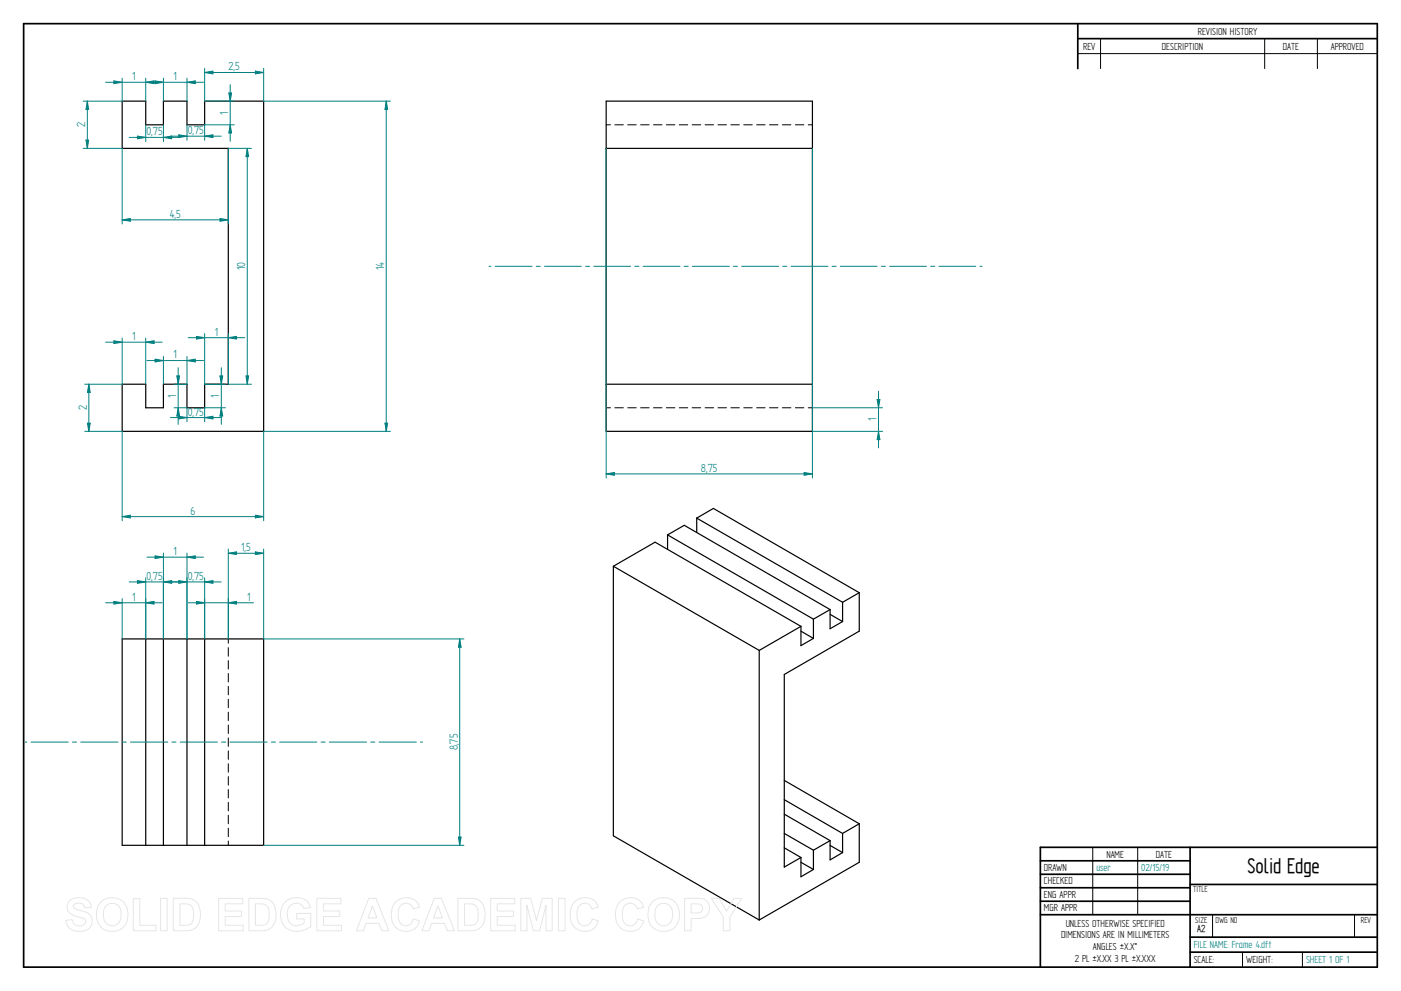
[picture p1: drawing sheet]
<svg xmlns="http://www.w3.org/2000/svg" width="594mm" height="420mm" viewBox="0 0 594 420" stroke-linecap="round" stroke-linejoin="round" font-family="sans-serif">
<g fill="none" stroke="#000" stroke-width=".72">
<path d="M10 10h574v400h-574zM457 10v19.1M457 16.4h127M504.6 359.2v50.8M584 359.2h-142.9v50.8M441.1 365h63.5M441.1 370.7h63.5M441.1 376.4h63.5M504.6 375h79.4M441.1 382.1h63.5M441.1 387.8h142.9M504.6 397.3h79.4"/>
<path d="M504.6 403.7h79.4"/>
</g>
<g fill="none" stroke="#000" stroke-width=".42">
<path d="M466.7 16.4v12.7M536.3 16.4v12.7M558.6 16.4v12.7M457 22.7h127M257 52.9h1.9M260.7 52.9h3.6M266.2 52.9h3.6M271.6 52.9h3.6M277.1 52.9h3.6M282.6 52.9h3.6M288 52.9h3.6M293.5 52.9h3.6"/>
<path d="M299 52.9h3.6M304.5 52.9h3.6M309.9 52.9h3.6M315.4 52.9h3.6M320.8 52.9h3.6M326.3 52.9h3.6M331.8 52.9h3.6M337.3 52.9h3.6M342.7 52.9h1.8M257 172.9h1.9M260.7 172.9h3.6M266.2 172.9h3.6"/>
<path d="M271.6 172.9h3.6M277.1 172.9h3.6M282.6 172.9h3.6M288 172.9h3.6M293.5 172.9h3.6M299 172.9h3.6M304.5 172.9h3.6M309.9 172.9h3.6M315.4 172.9h3.6M320.8 172.9h3.6M326.3 172.9h3.6M331.8 172.9h3.6"/>
<path d="M337.3 172.9h3.6M342.7 172.9h1.8M96.8 270.9v1.8M96.8 274.6v3.6M96.8 280.1v3.6M96.8 285.5v3.6M96.8 291v3.6M96.8 296.5v3.6M96.8 301.9v3.6M96.8 307.4v3.6M96.8 312.8v3.6M96.8 318.3v3.6"/>
<path d="M96.8 323.8v3.6M96.8 329.3v3.6M96.8 334.7v3.6M96.8 340.2v3.6M96.8 345.7v3.5M96.8 351.1v3.6M96.8 356.6v1.8M463.4 359.2v28.6M482.4 359.2v28.6M514.2 387.9v9.4M574.4 387.9v9.4M526.9 403.7v6.3"/>
<path d="M552.3 403.7v6.3"/>
</g>
<g fill="none" stroke="#000" stroke-width=".51">
<path d="M51.8 42.9h10v10h7.5v-10h10v10h7.5v-10h25v140h-60v-20h10v10h7.5v-10h10v10h7.5v-10h10v-100h-45zM257 42.9h87.5v140h-87.5zM257 62.9h87.5M257 162.9h87.5M295.4 219.7v6.1M295.4 219.7l7.1-4.1 61.9 35.7M295.4 219.7l61.9 35.7M283.1 226.8v6.1M283.1 226.8l7-4.1 61.9 35.7M283.1 226.8l61.8 35.7M260.1 240.1v114.3l61.8 35.7M260.1 240.1l17.7-10.2 61.8 35.7"/>
<path d="M260.1 240.1l61.8 35.7M352 258.4l-7.1 4.1M352 258.4v8.2l5.3-3.1M357.3 255.4v8.1M364.4 251.3v16.3l-31.8 18.4v81.6l7-4M364.4 251.3l-7.1 4.1M51.8 270.9h60v87.5h-60zM61.8 270.9v87.5M69.3 270.9v87.5M79.3 270.9v87.5M86.8 270.9v87.5M321.9 275.8v114.3"/>
<path d="M339.6 265.6l-17.7 10.2M339.6 265.6v8.1l5.3-3M339.6 267.6l5.3 3.1M344.9 262.5v8.2M352 260.5l5.3 3M332.6 330.9l31.8 18.3M332.6 339l24.7 14.4M332.6 345.2l19.4 11.2M332.6 353.4l12.3 7.1M332.6 359.5l7 4.1M352 356.4v8.2l5.3-3.1M352 356.4l-7.1 4.1"/>
<path d="M352 358.4l5.3 3.1M357.3 353.4v8.1M364.4 349.2v16.4l-42.5 24.5M364.4 349.2l-7.1 4.2M339.6 363.6v8.1l5.3-3.1M339.6 365.6l5.3 3M344.9 360.5v8.1"/>
</g>
<path d="M111.8 42.9h53.8M163.2 179.4h1.2l-.6 3.5zM111.8 182.9h53.8" fill="none" stroke="#008080" stroke-width=".42"/>
<path d="M163.2 179.4h1.2l-.6 3.5z" fill="#008080"/>
<path d="M163.8 42.9l.6 3.5h-1.2z" fill="none" stroke="#008080" stroke-width=".42"/>
<path d="M163.8 42.9l.6 3.5h-1.2z" fill="#008080"/>
<path d="M163.8 42.9v140M51.8 62.9v32.1M96.8 62.9v32.1M51.8 93.2l3.5-.6v1.2z" fill="none" stroke="#008080" stroke-width=".42"/>
<path d="M51.8 93.2l3.5-.6v1.2z" fill="#008080"/>
<path d="M93.3 92.6l3.5 .6-3.5 .6z" fill="none" stroke="#008080" stroke-width=".42"/>
<path d="M93.3 92.6l3.5 .6-3.5 .6z" fill="#008080"/>
<path d="M86.8 29v13.9M108.3 30.1l3.5 .6-3.5 .6zM111.8 29v13.9M51.8 93.2h45" fill="none" stroke="#008080" stroke-width=".42"/>
<path d="M108.3 30.1l3.5 .6-3.5 .6z" fill="#008080"/>
<path d="M86.8 30.7l3.5-.6v1.2z" fill="none" stroke="#008080" stroke-width=".42"/>
<path d="M86.8 30.7l3.5-.6v1.2z" fill="#008080"/>
<path d="M86.8 30.7h25M51.8 182.9v37.9M111.8 182.9v37.9M51.8 219l3.5-.6v1.2z" fill="none" stroke="#008080" stroke-width=".42"/>
<path d="M51.8 219l3.5-.6v1.2z" fill="#008080"/>
<path d="M108.3 218.4l3.5 .6-3.5 .6z" fill="none" stroke="#008080" stroke-width=".42"/>
<path d="M108.3 218.4l3.5 .6-3.5 .6z" fill="#008080"/>
<path d="M35.9 162.9h15.9M37.7 162.9l.6 3.5h-1.2zM35.9 182.9h15.9M51.8 219h60" fill="none" stroke="#008080" stroke-width=".42"/>
<path d="M37.7 162.9l.6 3.5h-1.2z" fill="#008080"/>
<path d="M37.1 179.4h1.2l-.6 3.5z" fill="none" stroke="#008080" stroke-width=".42"/>
<path d="M37.1 179.4h1.2l-.6 3.5z" fill="#008080"/>
<path d="M35.3 42.9h16.5M37 42.9l.6 3.5h-1.2zM35.3 62.9h16.5M37.7 162.9v20" fill="none" stroke="#008080" stroke-width=".42"/>
<path d="M37 42.9l.6 3.5h-1.2z" fill="#008080"/>
<path d="M36.4 59.4h1.2l-.6 3.5z" fill="none" stroke="#008080" stroke-width=".42"/>
<path d="M36.4 59.4h1.2l-.6 3.5z" fill="#008080"/>
<path d="M51.8 33.1v9.8M61.8 33.1v9.8M61.8 34.9l3.5-.6v1.2zM37 42.9v20" fill="none" stroke="#008080" stroke-width=".42"/>
<path d="M61.8 34.9l3.5-.6v1.2z" fill="#008080"/>
<path d="M48.3 34.3l3.5 .6-3.5 .6z" fill="none" stroke="#008080" stroke-width=".42"/>
<path d="M48.3 34.3l3.5 .6-3.5 .6z" fill="#008080"/>
<path d="M44.8 34.9h24M61.8 52.9v7.1M69.3 52.9v7.1M69.3 58.3l3.5-.6v1.1z" fill="none" stroke="#008080" stroke-width=".42"/>
<path d="M69.3 58.3l3.5-.6v1.1z" fill="#008080"/>
<path d="M58.3 57.7l3.5 .6-3.5 .5z" fill="none" stroke="#008080" stroke-width=".42"/>
<path d="M58.3 57.7l3.5 .6-3.5 .5z" fill="#008080"/>
<path d="M69.3 33.1v9.8M79.3 33.1v9.8M79.3 34.9l3.5-.6v1.2zM54.8 58.3h21.5" fill="none" stroke="#008080" stroke-width=".42"/>
<path d="M79.3 34.9l3.5-.6v1.2z" fill="#008080"/>
<path d="M65.8 34.3l3.5 .6-3.5 .6z" fill="none" stroke="#008080" stroke-width=".42"/>
<path d="M65.8 34.3l3.5 .6-3.5 .6z" fill="#008080"/>
<path d="M62.3 34.9h24M79.3 52.9v6.6M86.8 52.9v6.6M86.8 57.7l3.5-.6v1.2z" fill="none" stroke="#008080" stroke-width=".42"/>
<path d="M86.8 57.7l3.5-.6v1.2z" fill="#008080"/>
<path d="M75.8 57.1l3.5 .6-3.5 .6z" fill="none" stroke="#008080" stroke-width=".42"/>
<path d="M75.8 57.1l3.5 .6-3.5 .6z" fill="#008080"/>
<path d="M97 39.4h1.2l-.6 3.5zM72.3 57.7h21.5M86.8 42.9h12.5M86.8 52.9h12.5" fill="none" stroke="#008080" stroke-width=".42"/>
<path d="M97 39.4h1.2l-.6 3.5z" fill="#008080"/>
<path d="M97.6 52.9l.6 3.5h-1.2z" fill="none" stroke="#008080" stroke-width=".42"/>
<path d="M97.6 52.9l.6 3.5h-1.2z" fill="#008080"/>
<path d="M97.6 35.9v24M96.8 62.9h9.8M104.9 62.9l.5 3.5h-1.1zM96.8 162.9h9.8" fill="none" stroke="#008080" stroke-width=".42"/>
<path d="M104.9 62.9l.5 3.5h-1.1z" fill="#008080"/>
<path d="M104.3 159.4h1.1l-.5 3.5z" fill="none" stroke="#008080" stroke-width=".42"/>
<path d="M104.3 159.4h1.1l-.5 3.5z" fill="#008080"/>
<path d="M104.9 62.9v100M86.8 141.4v21.5M96.8 141.4v21.5M96.8 143.2l3.5-.6v1.2z" fill="none" stroke="#008080" stroke-width=".42"/>
<path d="M96.8 143.2l3.5-.6v1.2z" fill="#008080"/>
<path d="M83.3 142.6l3.5 .6-3.5 .6z" fill="none" stroke="#008080" stroke-width=".42"/>
<path d="M83.3 142.6l3.5 .6-3.5 .6z" fill="#008080"/>
<path d="M79.8 143.2h24M93.3 159.4h1.1l-.6 3.5zM86.8 162.9h8.8M86.8 172.9h8.8" fill="none" stroke="#008080" stroke-width=".42"/>
<path d="M93.3 159.4h1.1l-.6 3.5z" fill="#008080"/>
<path d="M93.8 172.9l.6 3.5h-1.1z" fill="none" stroke="#008080" stroke-width=".42"/>
<path d="M93.8 172.9l.6 3.5h-1.1z" fill="#008080"/>
<path d="M93.8 155.9v24M79.3 172.9v5.9M86.8 172.9v5.9M86.8 177l3.5-.5v1.1z" fill="none" stroke="#008080" stroke-width=".42"/>
<path d="M86.8 177l3.5-.5v1.1z" fill="#008080"/>
<path d="M75.8 176.5l3.5 .5-3.5 .6z" fill="none" stroke="#008080" stroke-width=".42"/>
<path d="M75.8 176.5l3.5 .5-3.5 .6z" fill="#008080"/>
<path d="M72.3 177h21.5M73.8 172.9h5.5M73.8 162.9h5.5M75.6 172.9l.6 3.5h-1.2z" fill="none" stroke="#008080" stroke-width=".42"/>
<path d="M75.6 172.9l.6 3.5h-1.2z" fill="#008080"/>
<path d="M75 159.4h1.2l-.6 3.5z" fill="none" stroke="#008080" stroke-width=".42"/>
<path d="M75 159.4h1.2l-.6 3.5z" fill="#008080"/>
<path d="M69.3 151.1v11.8M75.6 155.9v24M79.3 151.1v11.8M79.3 152.9l3.5-.6v1.2z" fill="none" stroke="#008080" stroke-width=".42"/>
<path d="M79.3 152.9l3.5-.6v1.2z" fill="#008080"/>
<path d="M65.8 152.3l3.5 .6-3.5 .6z" fill="none" stroke="#008080" stroke-width=".42"/>
<path d="M65.8 152.3l3.5 .6-3.5 .6z" fill="#008080"/>
<path d="M51.8 143.3v19.6M61.8 143.3v19.6M61.8 145.1l3.5-.6v1.2zM62.3 152.9h24" fill="none" stroke="#008080" stroke-width=".42"/>
<path d="M61.8 145.1l3.5-.6v1.2z" fill="#008080"/>
<path d="M48.3 144.5l3.5 .6-3.5 .6z" fill="none" stroke="#008080" stroke-width=".42"/>
<path d="M48.3 144.5l3.5 .6-3.5 .6z" fill="#008080"/>
<path d="M257 62.9v139.7M344.5 62.9v139.7M44.8 145.1h24M341 200.3l3.5 .6-3.5 .6z" fill="none" stroke="#008080" stroke-width=".42"/>
<path d="M341 200.3l3.5 .6-3.5 .6z" fill="#008080"/>
<path d="M257 200.9l3.5-.6v1.2z" fill="none" stroke="#008080" stroke-width=".42"/>
<path d="M257 200.9l3.5-.6v1.2z" fill="#008080"/>
<path d="M344.5 172.9h29.8M371.9 169.4h1.2l-.6 3.5zM344.5 182.9h29.8M257 200.9h87.5" fill="none" stroke="#008080" stroke-width=".42"/>
<path d="M371.9 169.4h1.2l-.6 3.5z" fill="#008080"/>
<path d="M372.5 182.9l.6 3.5h-1.2z" fill="none" stroke="#008080" stroke-width=".42"/>
<path d="M372.5 182.9l.6 3.5h-1.2z" fill="#008080"/>
<g fill="none" stroke="#008080" stroke-width=".42">
<path d="M207.3 112.9h.9M210 112.9h15.6M227.4 112.9h1.7M230.9 112.9h15.6M248.3 112.9h1.7M251.8 112.9h15.6M269.2 112.9h1.7M272.7 112.9h15.6M290.1 112.9h1.7M293.6 112.9h15.6M311 112.9h1.7M314.5 112.9h15.7"/>
<path d="M331.9 112.9h1.7M335.4 112.9h15.7M352.8 112.9h1.7M356.4 112.9h15.5M373.8 112.9h1.6M377.2 112.9h15.6M394.7 112.9h1.7M398.1 112.9h15.7M415.5 112.9h.9M372.5 165.9v24M111.8 270.9h84.9M10.5 314.6h.9"/>
<path d="M13.2 314.6h15.7M30.7 314.6h1.8M34.2 314.6h15.8M51.8 314.6h1.7M55.3 314.6h15.8M72.9 314.6h1.7M76.4 314.6h15.8M94 314.6h1.7M97.5 314.6h15.8M115.1 314.6h1.7M118.6 314.6h15.8M136.1 314.6h1.8"/>
<path d="M139.7 314.6h15.7M157.2 314.6h1.8M160.7 314.6h15.8M178.3 314.6h.9M111.8 358.4h84.9M194.4 354.9h1.1l-.6 3.5z"/>
</g>
<path d="M194.4 354.9h1.1l-.6 3.5z" fill="#008080"/>
<path d="M194.9 270.9l.6 3.5h-1.1z" fill="none" stroke="#008080" stroke-width=".42"/>
<path d="M194.9 270.9l.6 3.5h-1.1z" fill="#008080"/>
<path d="M48.3 255l3.5 .6-3.5 .5zM51.8 253.8v17.1M61.8 253.8v17.1M194.9 270.9v87.5" fill="none" stroke="#008080" stroke-width=".42"/>
<path d="M48.3 255l3.5 .6-3.5 .5z" fill="#008080"/>
<path d="M61.8 255.6l3.5-.6v1.1z" fill="none" stroke="#008080" stroke-width=".42"/>
<path d="M61.8 255.6l3.5-.6v1.1z" fill="#008080"/>
<path d="M44.8 255.6h24M58.3 246.2l3.5 .5-3.5 .6zM61.8 245v25.9M69.3 245v25.9" fill="none" stroke="#008080" stroke-width=".42"/>
<path d="M58.3 246.2l3.5 .5-3.5 .6z" fill="#008080"/>
<path d="M69.3 246.7l3.5-.5v1.1z" fill="none" stroke="#008080" stroke-width=".42"/>
<path d="M69.3 246.7l3.5-.5v1.1z" fill="#008080"/>
<path d="M65.8 235.7l3.5 .5-3.5 .6zM69.3 234.5v36.4M79.3 234.5v36.4M54.8 246.7h21.5" fill="none" stroke="#008080" stroke-width=".42"/>
<path d="M65.8 235.7l3.5 .5-3.5 .6z" fill="#008080"/>
<path d="M79.3 236.2l3.5-.5v1.1z" fill="none" stroke="#008080" stroke-width=".42"/>
<path d="M79.3 236.2l3.5-.5v1.1z" fill="#008080"/>
<path d="M62.3 236.2h24M75.8 246.2l3.5 .5-3.5 .6zM79.3 245v25.9M86.8 245v25.9" fill="none" stroke="#008080" stroke-width=".42"/>
<path d="M75.8 246.2l3.5 .5-3.5 .6z" fill="#008080"/>
<path d="M86.8 246.7l3.5-.5v1.1z" fill="none" stroke="#008080" stroke-width=".42"/>
<path d="M86.8 246.7l3.5-.5v1.1z" fill="#008080"/>
<path d="M72.3 246.7h21.5M83.3 255l3.5 .6-3.5 .5zM86.8 253.8v17.1M96.8 253.8v17.1" fill="none" stroke="#008080" stroke-width=".42"/>
<path d="M83.3 255l3.5 .6-3.5 .5z" fill="#008080"/>
<path d="M96.8 255.6l3.5-.6v1.1z" fill="none" stroke="#008080" stroke-width=".42"/>
<path d="M96.8 255.6l3.5-.6v1.1z" fill="#008080"/>
<path d="M96.8 232.8v38.1M96.8 234.6l3.5-.6v1.1zM111.8 232.8v38.1M79.8 255.6h27.7" fill="none" stroke="#008080" stroke-width=".42"/>
<path d="M96.8 234.6l3.5-.6v1.1z" fill="#008080"/>
<path d="M108.3 234l3.5 .6-3.5 .5z" fill="none" stroke="#008080" stroke-width=".42"/>
<path d="M108.3 234l3.5 .6-3.5 .5z" fill="#008080"/>
<path d="M96.8 234.6h15" fill="none" stroke="#008080" stroke-width=".42"/>
<g fill="none" stroke="#e6e6e6" stroke-width=".42">
<path d="M29.6 381.8a6.5 6.5 0 0 1 8.5 .8l.6 2.2-2.8 .1a2.7 2.7 0 0 0-2.1-2 2.7 2.7 0 0 0-2.7 1.1 1.87 1.87 0 0 0 2.2 1.8l1.4 .4a4.4 4.4 0 0 1 4 6.2 6.4 6.4 0 0 1-9.1 1.3l-1.2-1.8-.5-1.7 2.7-.3a2.94 2.94 0 0 0 2.6 2.6 2.94 2.94 0 0 0 3.1-1.9 2.67 2.67 0 0 0-2.9-1.8 4.9 4.9 0 0 1-5-4.3l.4-1.6zM42.8 382.4a6.9 6.9 0 0 1 8.3-.8 6.9 6.9 0 0 1 3 7.7 6.7 6.7 0 0 1-8 5.5 6.7 6.7 0 0 1-5.1-8.3 6.1 6.1 0 0 1 1.8-4.1zM44.8 384.2a3.9 3.9 0 0 1 4.6-.8 3.9 3.9 0 0 1 2 4.3 3.8 3.8 0 0 1-1.9 4.3 3.8 3.8 0 0 1-4.6-.7 6.6 6.6 0 0 1-.1-7.1zM56.5 381h2.8v11.3h6.9v2.3h-9.7zM68.1 380.9h2.8v13.7h-2.8zM73.5 380.9h5a5.9 5.9 0 0 1 6.5 7 5.9 5.9 0 0 1-6.3 6.7h-5.2zM76.3 383.2h1.8a3.4 3.4 0 0 1 4 3.9v1.2a3.2 3.2 0 0 1-3.8 4h-2zM92.7 380.9h10.2v2.3h-7.4v3h6.9v2.4h-6.9v3.7h7.7v2.3h-10.5zM105.5 380.9h5.1a5.9 5.9 0 0 1 6.4 7 5.9 5.9 0 0 1-6.3 6.7h-5.2zM108.3 383.2h1.9a3.4 3.4 0 0 1 4 3.9v1.2a3.2 3.2 0 0 1-3.8 4h-2.1zM120.9 382.4a7.3 7.3 0 0 1 9.7 .1l1 2.2-2.7 .5a3.7 3.7 0 0 0-4.6-2 3.7 3.7 0 0 0-2.5 4.4 4.2 4.2 0 0 0 2.2 4.5 4.2 4.2 0 0 0 5-.8v-1.7h-3.2v-2.3h6v5.4a8.1 8.1 0 0 1-11.8-.8 8.3 8.3 0 0 1 .9-9.5zM134.4 380.9h10.2v2.3h-7.4v3h6.9v2.4h-6.9v3.7h7.6v2.3h-10.4z"/>
<path d="M156.4 380.9h3l5.5 13.7h-3l-1.2-3.1h-5.5l-1.1 3.1h-3zM157.9 384.1l1.9 5.1h-3.7zM167.7 382.5a6 6 0 0 1 10.2 2.1l-2.8 .7a3.2 3.2 0 0 0-3.9-2.2 3.2 3.2 0 0 0-2.4 3.8 4.6 4.6 0 0 0 2.5 5.5 3.2 3.2 0 0 0 4-2.8l2.6 .8a6.1 6.1 0 0 1-7.2 4.3 6.1 6.1 0 0 1-4.8-6.8 7.7 7.7 0 0 1 1.8-5.4zM184.1 380.9h3.1l5.5 13.7h-3l-1.2-3.1h-5.5l-1.1 3.1h-3zM185.7 384.1l1.9 5.1h-3.8zM194.2 380.9h5a5.9 5.9 0 0 1 6.5 7 5.9 5.9 0 0 1-6.3 6.7h-5.2zM197 383.2h1.8a3.4 3.4 0 0 1 4 3.9v1.2a3.2 3.2 0 0 1-3.8 4h-2zM208.1 380.9h10.2v2.3h-7.4v3h6.9v2.4h-6.9v3.7h7.6v2.3h-10.4zM220.8 380.9h4.2l2.5 9.3 2.4-9.3h4.2v13.7h-2.5l-.1-10.8-2.7 10.8h-2.7l-2.7-10.8v10.8h-2.6zM236.8 380.9h2.8v13.7h-2.8zM243.5 382.5a6 6 0 0 1 10.2 2.1l-2.8 .7a3.2 3.2 0 0 0-3.8-2.2 3.2 3.2 0 0 0-2.4 3.8 4.6 4.6 0 0 0 2.4 5.5 3.2 3.2 0 0 0 4-2.8l2.6 .8a6.1 6.1 0 0 1-7.2 4.3 6.1 6.1 0 0 1-4.7-6.8 7.7 7.7 0 0 1 1.7-5.4zM262.7 382.5a6 6 0 0 1 10.2 2.1l-2.7 .7a3.2 3.2 0 0 0-3.9-2.2 3.2 3.2 0 0 0-2.4 3.8 4.6 4.6 0 0 0 2.4 5.5 3.2 3.2 0 0 0 4-2.8l2.7 .8a6.1 6.1 0 0 1-7.2 4.3 6.1 6.1 0 0 1-4.8-6.8 7.7 7.7 0 0 1 1.7-5.4z"/>
<path d="M276.7 382.4a6.9 6.9 0 0 1 8.3-.8 6.9 6.9 0 0 1 3 7.7 6.7 6.7 0 0 1-8.1 5.5 6.7 6.7 0 0 1-5.1-8.3 6.1 6.1 0 0 1 1.9-4.1zM278.7 384.2a3.9 3.9 0 0 1 4.6-.8 3.9 3.9 0 0 1 1.9 4.3 3.8 3.8 0 0 1-1.8 4.3 3.8 3.8 0 0 1-4.7-.7 6.6 6.6 0 0 1 0-7.1zM290.3 380.9h5.2a4.4 4.4 0 0 1 5.4 4.3 4.4 4.4 0 0 1-5.4 4.2h-2.4v5.2h-2.8zM293.1 383.2h1.8a2.1 2.1 0 0 1 2.6 .6 2.1 2.1 0 0 1 0 2.6 3.4 3.4 0 0 1-2.9 .7h-1.5zM301.6 380.9h3.3l3.2 5.4 3.2-5.4h3.2l-5 7.9v5.8h-2.8v-5.8z"/>
</g>
<text font-size="10.1" x="529" y="370.2">Solid Edge</text>
<g font-size="5.6" fill="#008080">
<text x="96.9" y="29.8">2,5</text>
<text x="56.1" y="34">1</text>
<text x="73.6" y="34">1</text>
<text x="36.1" y="54" transform="rotate(-90 36.1 54)">2</text>
<text x="96.7" y="48.6" transform="rotate(-90 96.7 48.6)">1</text>
<text x="62.1" y="57.4">0,75</text>
<text x="79.6" y="56.9">0,75</text>
<text x="72" y="92.3">4,5</text>
<text x="104" y="114.6" transform="rotate(-90 104 114.6)">10</text>
<text x="162.9" y="114.6" transform="rotate(-90 162.9 114.6)">14</text>
<text x="91.1" y="142.3">1</text>
<text x="56.1" y="144.2">1</text>
<text x="73.6" y="152">1</text>
<text x="36.8" y="174" transform="rotate(-90 36.8 174)">2</text>
<text x="74.7" y="168.6" transform="rotate(-90 74.7 168.6)">1</text>
<text x="93" y="168.6" transform="rotate(-90 93 168.6)">1</text>
<text x="79.6" y="176.2">0,75</text>
<text x="371.6" y="178.6" transform="rotate(-90 371.6 178.6)">1</text>
<text x="297.2" y="200">8,75</text>
<text x="80.7" y="218.1">6</text>
<text x="102.3" y="233.7">1,5</text>
<text x="73.6" y="235.4">1</text>
<text x="62.1" y="245.9">0,75</text>
<text x="79.6" y="245.9">0,75</text>
<text x="56.1" y="254.7">1</text>
<text x="104.8" y="254.7">1</text>
<text x="194.1" y="318.2" transform="rotate(-90 194.1 318.2)">8,75</text>
</g>
<g font-size="4.9">
<text x="507.9" y="14.7">REVISION HISTORY</text>
<text x="459.3" y="21">REV</text>
<text x="492.7" y="21">DESCRIPTION</text>
<text x="544" y="21">DATE</text>
<text x="564.3" y="21">APPROVED</text>
<text x="469.1" y="363.6">NAME</text>
<text x="490.1" y="363.6">DATE</text>
<text x="442.7" y="369.3">DRAWN</text>
<text x="442.7" y="375">CHECKED</text>
<text x="442.7" y="380.7">ENG APPR</text>
<text x="442.7" y="386.4">MGR APPR</text>
<text x="451.9" y="392.9">UNLESS OTHERWISE SPECIFIED</text>
<text x="449.9" y="397.9">DIMENSIONS ARE IN MILLIMETERS</text>
<text x="455.7" y="407.8">2 PL ±X.XX 3 PL ±X.XXX</text>
<text x="463.5" y="402.9">ANGLES ±X.X°</text>
<text x="506.2" y="408.3">SCALE:</text>
<text x="528.4" y="408.3">WEIGHT:</text>
</g>
<g font-size="4.9" fill="#008080">
<text x="464.9" y="369.3">user</text>
<text x="483.9" y="369.3">02/15/19</text>
<text x="506.2" y="402">FILE NAME: Frame 4.dft</text>
<text x="553.8" y="408.4">SHEET 1 OF 1</text>
</g>
<text font-size="4.8" x="507.7" y="395.3">A2</text>
<g font-size="4.1">
<text x="505.9" y="378.3">TITLE</text>
<text x="506.9" y="391.1">SIZE</text>
<text x="515.4" y="391.1">DWG NO</text>
<text x="577" y="391.1">REV</text>
</g>
</svg>
